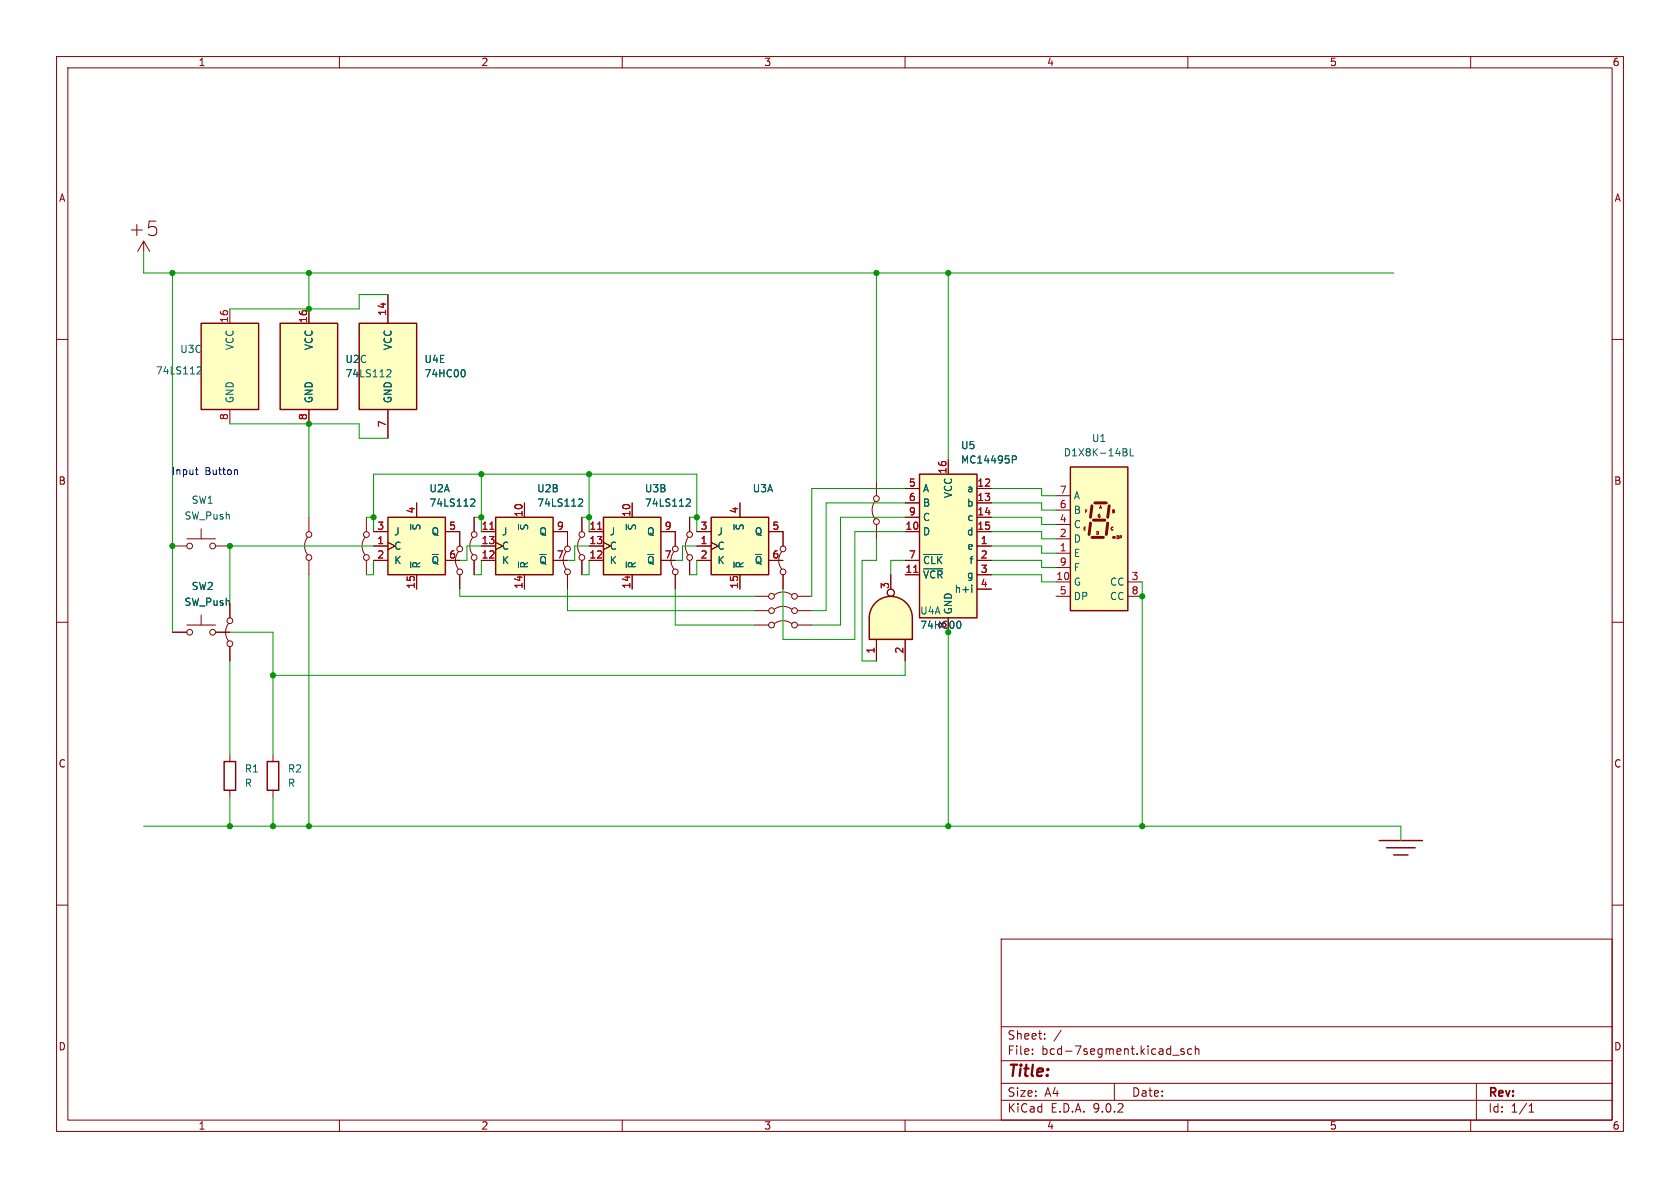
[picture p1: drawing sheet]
<svg xmlns="http://www.w3.org/2000/svg" width="297mm" height="210mm" viewBox="0 0 297 210" stroke-linecap="round" stroke-linejoin="round" font-family="sans-serif">
<g fill="none" stroke="#840000" stroke-width=".18">
<path d="M10 10h277v190h-277zM12 12h273v186h-273zM60 10v2M110 10v2M160 10v2M210 10v2M260 10v2M10 60h2M285 60h2M10 110h2M285 110h2M10 160h2"/>
<path d="M177 166h108v32h-108zM285 160h2M60 198v2M110 198v2M160 198v2M177 194.5h108M177 191.5h108M177 187.5h108M177 181.5h108M182.5 186.3v.1M182.5 185.5v.1M184.7 183.6v.1"/>
<path d="M184.7 182.8v.1M187.6 182.1l-1.3 2M197 191.5v3M207.3 186.5h1.2M209.3 185.5l-.3-.1-.3 .2 .1 .2 .5 .2v.3h-.6M210 198v2M210.7 185.5l-.5-.1-.2 .3v.4l.1 .2h.6M211.3 185.5l.2-.1 .4 .1 .1 .9M211.3 184.9v1.5M260 198v2M261 191.5v6.5M270.3 196.6h.9"/>
<path d="M270.3 195.5l.4-.4v1.5"/>
</g>
<path d="M49.5 57.2h10.2v15.2h-10.2z" fill="#ffffc2"/>
<path d="M49.5 57.2h10.2v15.2h-10.2zM243.8 148.6h7.7M245.1 149.9h5.1M246.4 151.1h2.5" fill="none" stroke="#840000" stroke-width=".25"/>
<path d="M54.6 54.6v2.6M54.6 72.4v2.5" fill="none" stroke="#840000" stroke-width=".18"/>
<path d="M68.6 65.3l.4 .1 .1 .3-.8 .9h.8" fill="none" stroke="#006464" stroke-width=".18"/>
<path d="M189.2 82.6h10.2v25.4h-10.2z" fill="#ffffc2"/>
<path d="M189.2 82.6h10.2v25.4h-10.2z" fill="none" stroke="#840000" stroke-width=".25"/>
<path d="M192.8 92.5l-.3 2M193 89.4l-.2 2M193 95h2.1M193.3 91.9h2M193.5 88.9h2.1M195.8 92.5l-.2 2M196.1 89.4l-.3 2" fill="none" stroke="#840000" stroke-width=".51"/>
<circle cx="196.8" cy="95" r=".25" fill="#840000"/>
<g fill="none" stroke="#840000" stroke-width=".18">
<path d="M30.5 96.5h2.5M33 95.3h5.1M35.6 93.5v1.8M38.1 96.5h2.5M154.7 88.6a2.54 2.54 0 0 0 0 3.1M154.9 85.1v2.5M154.9 92.7v2.6M186.7 90.2h2.5M186.7 87.6h2.5M186.7 92.7h2.5M186.7 95.3h2.5M186.7 97.8h2.5"/>
<path d="M191.9 93.2h-.2v.5M192.2 90.1h-.3v.6M194.1 94h-.2v.5M194.4 89.9l.2-.5 .1 .5M196.9 90.2l-.2-.1v.6M197.7 94.7h-.2v.5M198.2 94.7h-.2v.5M30.5 111.8h2.5M33 110.5h5.1M35.6 108.7v1.8M38.1 111.8h2.5M186.7 100.3h2.5"/>
<path d="M186.7 102.9h2.5M186.7 105.4h2.5M199.4 102.9h2.5M199.4 105.4h2.5M40.6 133.4v1.2M40.6 139.7v1.3"/>
<circle cx="33.5" cy="96.5" r=".51"/>
<circle cx="37.6" cy="96.5" r=".51"/>
<circle cx="154.9" cy="88.1" r=".51"/>
<circle cx="154.9" cy="92.2" r=".51"/>
<circle cx="33.5" cy="111.8" r=".51"/>
<circle cx="37.6" cy="111.8" r=".51"/>
</g>
<path d="M198.5 79.3l.6 .1 .1 .3-.2 .2M198.5 79.9h.5M199 79.9l.3 .3-.1 .3-.7 .1M199.8 79.3v1.3h.6" fill="none" stroke="#006464" stroke-width=".18"/>
<path d="M39.6 134.6h2.1v5.1h-2.1z" fill="none" stroke="#840000" stroke-width=".25"/>
<path d="M125.7 91.4h10.2v10.2h-10.2z" fill="#ffffc2"/>
<path d="M125.7 91.4h10.2v10.2h-10.2z" fill="none" stroke="#840000" stroke-width=".25"/>
<path d="M123.2 94h2.5M123.2 96.5h2.5M123.2 99.1h2.5M125.7 95.9l1.3 .6-1.3 .7M130.8 88.9v2.5M135.9 94h2.5M135.9 99.1h2.5M130.8 101.6v2.5" fill="none" stroke="#840000" stroke-width=".18"/>
<path d="M129.8 99.3v1.1" fill="none" stroke="#006464" stroke-width=".18"/>
<path d="M63.5 57.2h10.2v15.2h-10.2z" fill="#ffffc2"/>
<path d="M63.5 57.2h10.2v15.2h-10.2zM47.2 134.6h2.1v5.1h-2.1z" fill="none" stroke="#840000" stroke-width=".25"/>
<g fill="none" stroke="#840000" stroke-width=".18">
<path d="M68.6 52.1v5.1M68.6 72.4v5.1M100.1 97.5a2.54 2.54 0 0 0 0 3.1M100.3 94v2.5M121.7 95a2.54 2.54 0 0 0 0 3M121.9 91.4v2.6M121.9 99.1v2.5M40.4 110.2a2.54 2.54 0 0 0 0 3.1M40.6 106.7v2.5M40.6 114.3v2.5M100.3 101.6v2.5M48.3 133.4v1.2"/>
<path d="M48.3 139.7v1.3"/>
<circle cx="100.3" cy="97" r=".51"/>
<circle cx="121.9" cy="98.6" r=".51"/>
<circle cx="121.9" cy="94.5" r=".51"/>
<circle cx="40.6" cy="113.8" r=".51"/>
<circle cx="40.6" cy="109.7" r=".51"/>
<circle cx="100.3" cy="101.1" r=".51"/>
</g>
<path d="M81.9 65.3a.79 .79 0 0 1 0 1.3" fill="none" stroke="#006464" stroke-width=".18"/>
<path d="M154.8 106.6a3.8 3.8 0 0 1 4.1-.9 3.8 3.8 0 0 1 2.4 3.5h-7.6a3.8 3.8 0 0 1 1.1-2.6z" fill="#ffffc2" stroke="#ffffc2" stroke-width=".18"/>
<path d="M153.7 109.2h7.6v3.8h-7.6z" fill="#ffffc2"/>
<path d="M154.8 106.6a3.8 3.8 0 0 1 4.1-.9 3.8 3.8 0 0 1 2.4 3.5v3.8h-7.6v-3.8a3.8 3.8 0 0 1 1.1-2.6z" fill="none" stroke="#840000" stroke-width=".25"/>
<g fill="none" stroke="#840000" stroke-width=".18">
<path d="M154.9 113v3.8M157.5 101.6v2.5M160 113v3.8"/>
<circle cx="157.5" cy="104.8" r=".63"/>
</g>
<path d="M169.6 109.8a.79 .79 0 0 1 0 1.3" fill="none" stroke="#006464" stroke-width=".18"/>
<path d="M106.7 91.4h10.1v10.2h-10.1z" fill="#ffffc2"/>
<path d="M106.7 91.4h10.1v10.2h-10.1z" fill="none" stroke="#840000" stroke-width=".25"/>
<g fill="none" stroke="#840000" stroke-width=".18">
<path d="M104.1 94h2.6M104.1 96.5h2.6M104.1 99.1h2.6M106.7 95.9l1.2 .6-1.2 .7M111.8 88.9v2.5M116.8 94h2.6v2.5M116.8 99.1h2.6M119.1 97.5a2.54 2.54 0 0 0 0 3.1M138.2 97.5a2.54 2.54 0 0 0 0 3.1M138.4 94v2.5M111.8 101.6v2.5M119.4 101.6v2.5"/>
<path d="M133.3 108h2.6M136.9 107.7a2.54 2.54 0 0 1 3.1 0M138.4 101.6v2.5M141 108h2.5"/>
<circle cx="119.4" cy="97" r=".51"/>
<circle cx="138.4" cy="97" r=".51"/>
<circle cx="119.4" cy="101.1" r=".51"/>
<circle cx="136.4" cy="108" r=".51"/>
<circle cx="138.4" cy="101.1" r=".51"/>
<circle cx="140.5" cy="108" r=".51"/>
</g>
<path d="M105.7 93.6h.7" fill="none" stroke="#a90000" stroke-width=".18"/>
<path d="M110.7 99.3v1.1M121.5 88.2l.4 .1 .2 .3-.8 .9h.8" fill="none" stroke="#006464" stroke-width=".18"/>
<path d="M68.6 91.4h10.1v10.2h-10.1z" fill="#ffffc2"/>
<path d="M68.6 91.4h10.1v10.2h-10.1z" fill="none" stroke="#840000" stroke-width=".25"/>
<g fill="none" stroke="#840000" stroke-width=".18">
<path d="M24.3 44.5l1.1-1.9 1.1 1.9M25.4 42.6v1.9M54.4 95a2.54 2.54 0 0 0 0 3M54.6 91.4v2.6M54.6 99.1v2.5M64.5 95a2.54 2.54 0 0 0 0 3M64.8 91.4v2.6M64.8 99.1v2.5M66 94h2.6M66 96.5h2.6M66 99.1h2.6M68.6 95.9l1.2 .6-1.2 .7"/>
<path d="M73.7 88.9v2.5M78.7 94h2.6v2.5M78.7 99.1h2.6M81 97.5a2.54 2.54 0 0 0 0 3.1M83.6 95a2.54 2.54 0 0 0 0 3M83.8 91.4v2.6M83.8 99.1v2.5M102.6 95a2.54 2.54 0 0 0 0 3M102.9 91.4v2.6M102.9 99.1v2.5M73.7 101.6v2.5M81.3 101.6v2.5"/>
<path d="M133.3 105.4h2.6M136.9 105.2a2.54 2.54 0 0 1 3.1 0M141 105.4h2.5"/>
<circle cx="54.6" cy="98.6" r=".51"/>
<circle cx="54.6" cy="94.5" r=".51"/>
<circle cx="64.8" cy="94.5" r=".51"/>
<circle cx="64.8" cy="98.6" r=".51"/>
<circle cx="81.3" cy="97" r=".51"/>
<circle cx="83.8" cy="94.5" r=".51"/>
<circle cx="83.8" cy="98.6" r=".51"/>
<circle cx="102.9" cy="94.5" r=".51"/>
<circle cx="102.9" cy="98.6" r=".51"/>
<circle cx="81.3" cy="101.1" r=".51"/>
<circle cx="136.4" cy="105.4" r=".51"/>
<circle cx="140.5" cy="105.4" r=".51"/>
</g>
<path d="M72.6 99.3v1.1M83.4 88.2l.4 .1 .2 .3-.8 .9h.8" fill="none" stroke="#006464" stroke-width=".18"/>
<path d="M162.6 83.8h10.1v25.4h-10.1z" fill="#ffffc2"/>
<path d="M162.6 83.8h10.1v25.4h-10.1z" fill="none" stroke="#840000" stroke-width=".25"/>
<g fill="none" stroke="#840000" stroke-width=".18">
<path d="M160 86.4h2.6M160 88.9h2.6M160 91.4h2.6M160 94h2.6M160 99.1h2.6M167.6 81.3v2.5M172.7 86.4h2.6M172.7 88.9h2.6M172.7 91.4h2.6M172.7 94h2.6M172.7 99.1h2.6M172.7 96.5h2.6"/>
<path d="M133.3 110.5h2.6M136.9 110.2a2.54 2.54 0 0 1 3.1 0M141 110.5h2.5M160 101.6h2.6M167.6 109.2v2.6M172.7 101.6h2.6M172.7 104.1h2.6"/>
<circle cx="136.4" cy="110.5" r=".51"/>
<circle cx="140.5" cy="110.5" r=".51"/>
</g>
<path d="M163.3 98h3.3M179 80.6h.4l.3 .2-.1 .4-.6 .1M163.3 100.6h3.4M171.8 103.4v.2M171.8 103.9v.8" fill="none" stroke="#006464" stroke-width=".18"/>
<path d="M161.5 101.2h.8" fill="none" stroke="#a90000" stroke-width=".18"/>
<path d="M87.6 91.4h10.2v10.2h-10.2z" fill="#ffffc2"/>
<path d="M87.6 91.4h10.2v10.2h-10.2z" fill="none" stroke="#840000" stroke-width=".25"/>
<path d="M85.1 94h2.5M85.1 96.5h2.5M85.1 99.1h2.5M87.6 95.9l1.3 .6-1.3 .7M92.7 88.9v2.5M97.8 94h2.5M97.8 99.1h2.5M92.7 101.6v2.5" fill="none" stroke="#840000" stroke-width=".18"/>
<path d="M86.6 93.6h.7" fill="none" stroke="#a90000" stroke-width=".18"/>
<path d="M91.7 99.3v1.1M102.5 88.2l.4 .1 .1 .3-.8 .9h.8" fill="none" stroke="#006464" stroke-width=".18"/>
<path d="M35.6 57.2h10.1v15.2h-10.1z" fill="#ffffc2"/>
<path d="M35.6 57.2h10.1v15.2h-10.1z" fill="none" stroke="#840000" stroke-width=".25"/>
<g fill="none" stroke="#840000" stroke-width=".18">
<path d="M40.6 54.6v2.6M54.6 54.6v2.6M68.6 52.1v5.1M40.6 72.4v2.5M54.6 72.4v2.5M68.6 72.4v5.1M66 94h2.6M66 96.5h2.6M66 99.1h2.6M68.6 95.9l1.2 .6-1.2 .7M73.7 88.9v2.5M78.7 94h2.6v2.5"/>
<path d="M78.7 99.1h2.6M83.8 91.4v2.6M83.8 99.1v2.5M85.1 94h2.5M85.1 96.5h2.5M85.1 99.1h2.5M87.6 95.9l1.3 .6-1.3 .7M92.7 88.9v2.5M97.8 94h2.5v2.5M97.8 99.1h2.5M102.9 91.4v2.6M102.9 99.1v2.5"/>
<path d="M104.1 94h2.6M104.1 96.5h2.6M104.1 99.1h2.6M106.7 95.9l1.2 .6-1.2 .7M111.8 88.9v2.5M116.8 94h2.6v2.5M116.8 99.1h2.6M121.9 91.4v2.6M121.9 99.1v2.5M123.2 94h2.5M123.2 96.5h2.5M123.2 99.1h2.5"/>
<path d="M125.7 95.9l1.3 .6-1.3 .7M130.8 88.9v2.5M135.9 94h2.5v2.5M135.9 99.1h2.5M160 94h2.6M160 99.1h2.6M160 86.4h2.6M160 88.9h2.6M160 91.4h2.6M167.6 81.3v2.5M172.7 94h2.6M172.7 96.5h2.6"/>
<path d="M172.7 99.1h2.6M172.7 86.4h2.6M172.7 88.9h2.6M172.7 91.4h2.6M30.5 111.8h2.5M38.1 111.8h2.5M40.6 106.7v2.5M40.6 114.3v2.5M73.7 101.6v2.5M81.3 101.6v2.5M92.7 101.6v2.5M100.3 101.6v2.5"/>
<path d="M111.8 101.6v2.5M119.4 101.6v2.5M130.8 101.6v2.5M138.4 101.6v2.5M154.9 113v3.8M157.5 101.6v2.5M160 101.6h2.6M160 113v3.8M167.6 109.2v2.6M172.7 101.6h2.6M172.7 104.1h2.6"/>
<circle cx="157.5" cy="104.8" r=".63"/>
</g>
<g fill="none" stroke="#006464" stroke-width=".18">
<path d="M35 64.8l.5 .1 .1 .3-.8 .9h.8M68.6 65.3l.4 .1 .1 .3-.8 .9h.8M81.9 65.3a.79 .79 0 0 1 0 1.3M72.6 99.3v1.1M83.4 88.2l.4 .1 .2 .3-.8 .9h.8M91.7 99.3v1.1M102.5 88.2l.4 .1 .1 .3-.8 .9h.8M110.7 99.3v1.1M121.5 88.2l.4 .1 .2 .3-.8 .9h.8M129.8 99.3v1.1M163.3 98h3.3M179 80.6h.4l.3 .2-.1 .4-.6 .1"/>
<path d="M163.3 100.6h3.4M169.6 109.8a.79 .79 0 0 1 0 1.3M171.8 103.4v.2M171.8 103.9v.8"/>
</g>
<g fill="none" stroke="#009600" stroke-width=".18">
<path d="M25.4 44.5v3.8h221M30.5 48.3v63.5M54.6 48.3v6.3M68.6 52.1h-5.1v2.5h-22.9M154.9 48.3v36.8M167.6 48.3v33M40.6 74.9h22.9v2.6h5.1M54.6 74.9v16.5M64.8 91.4h1.2M66 99.1v2.5h-1.2M66 94v-10.2h57.2v10.2M66 96.5h-25.4v10.2"/>
<path d="M83.8 91.4h1.3M85.1 99.1v2.5h-1.3M85.1 96.5h-2.6v2.6h-1.2M85.1 83.8v10.2M102.9 91.4h1.2M104.1 99.1v2.5h-1.2M104.1 96.5h-2.5v2.6h-1.3M104.1 83.8v10.2M121.9 91.4h1.3M123.2 99.1v2.5h-1.3M123.2 96.5h-2.6v2.6h-1.2M154.9 95.3v3.8h-2.5v17.7h2.5"/>
<path d="M160 99.1h-2.5v2.5M160 91.4h-11.4v19.1h-5.1M160 86.4h-16.5v19M160 88.9h-14v19.1h-2.5M160 94h-8.9v19h-12.7v-8.9M175.3 99.1h8.8v1.2h2.6M175.3 91.4h8.8v1.3h2.6M175.3 86.4h8.8v1.2h2.6M175.3 88.9h8.8v1.3h2.6M175.3 94h8.8v1.3h2.6M175.3 96.5h8.8v1.3h2.6M40.6 116.8v16.6"/>
<path d="M40.6 111.8h7.7v21.6M54.6 101.6v44.5M81.3 104.1v1.3h52M100.3 104.1v3.9h33M119.4 104.1v6.4h13.9M160 116.8v2.6h-111.7M167.6 109.2v36.9M175.3 101.6h8.8v1.3h2.6M201.9 102.9v43.2M25.4 146.1h222.2v2.5M40.6 141v5.1M48.3 141v5.1"/>
</g>
<path d="M34.5 83h.5M34.7 83.7l.3 .2M41.8 83l.2 .2v.7" fill="none" stroke="#0000c2" stroke-width=".18"/>
<path d="M86.6 93.6h.7M105.7 93.6h.7M161.5 101.2h.8" fill="none" stroke="#a90000" stroke-width=".18"/>
<g fill="#009600" stroke="#009600" stroke-width=".18">
<circle cx="54.6" cy="54.6" r=".46"/>
<circle cx="54.6" cy="74.9" r=".46"/>
<circle cx="54.6" cy="48.3" r=".46"/>
<circle cx="30.5" cy="48.3" r=".46"/>
<circle cx="40.6" cy="96.5" r=".46"/>
<circle cx="30.5" cy="96.5" r=".46"/>
<circle cx="48.3" cy="146.1" r=".46"/>
<circle cx="40.6" cy="146.1" r=".46"/>
<circle cx="48.3" cy="119.4" r=".46"/>
<circle cx="54.6" cy="146.1" r=".46"/>
<circle cx="104.1" cy="91.4" r=".46"/>
<circle cx="123.2" cy="91.4" r=".46"/>
<circle cx="167.6" cy="111.8" r=".46"/>
<circle cx="167.6" cy="146.1" r=".46"/>
<circle cx="201.9" cy="105.4" r=".46"/>
<circle cx="201.9" cy="146.1" r=".46"/>
<circle cx="167.6" cy="48.3" r=".46"/>
<circle cx="66" cy="91.4" r=".46"/>
<circle cx="154.9" cy="48.3" r=".46"/>
<circle cx="85.1" cy="83.8" r=".46"/>
<circle cx="104.1" cy="83.8" r=".46"/>
<circle cx="85.1" cy="91.4" r=".46"/>
</g>
<text font-size="3.5" fill="#840000" x="22.6" y="42">+5</text>
<text font-size="2.8" fill="#840000" x="178" y="190.9">Title:</text>
<g font-size="2.1" fill="#840000">
<text x="178" y="184">Sheet:</text>
<text x="178" y="186.7">File:</text>
<text x="184.1" y="186.7">bcd-7segment.kicad_sch</text>
<text x="178" y="196.9">KiCad</text>
<text x="178" y="194.1">Size:</text>
<text x="184.7" y="194.1">A4</text>
<text x="185.7" y="196.9">E.D.A.</text>
<text x="193.3" y="196.9">9.0.2</text>
<text x="200" y="194.1">Date:</text>
<text x="263" y="194.3">Rev:</text>
<text x="263" y="196.9">Id:</text>
<text x="267.1" y="196.9">1/1</text>
</g>
<g font-size="1.8" fill="#840000">
<text x="35" y="11.9">1</text>
<text x="85" y="11.9">2</text>
<text x="135" y="11.9">3</text>
<text x="185" y="11.9">4</text>
<text x="235" y="11.9">5</text>
<text x="285" y="11.9">6</text>
<text x="10.3" y="35.9">A</text>
<text x="285.3" y="35.9">A</text>
<text x="10.3" y="85.9">B</text>
<text x="285.3" y="85.9">B</text>
<text x="10.3" y="135.9">C</text>
<text x="285.3" y="135.9">C</text>
<text x="10.3" y="185.9">D</text>
<text x="285.3" y="185.9">D</text>
<text x="35" y="199.9">1</text>
<text x="85" y="199.9">2</text>
<text x="135" y="199.9">3</text>
<text x="185" y="199.9">4</text>
<text x="235" y="199.9">5</text>
<text x="285" y="199.9">6</text>
</g>
<g font-size="1.8" fill="#a90000">
<text x="40.4" y="57.2" transform="rotate(-90 40.4 57.2)">16</text>
<text x="54.4" y="57.2" transform="rotate(-90 54.4 57.2)">16</text>
<text x="68.3" y="55.9" transform="rotate(-90 68.3 55.9)">14</text>
<text x="40.4" y="74.4" transform="rotate(-90 40.4 74.4)">8</text>
<text x="54.4" y="74.4" transform="rotate(-90 54.4 74.4)">8</text>
<text x="68.3" y="75.6" transform="rotate(-90 68.3 75.6)">7</text>
<text x="167.4" y="83.9" transform="rotate(-90 167.4 83.9)">16</text>
<text x="160.6" y="86.1">5</text>
<text x="160.6" y="88.6">6</text>
<text x="172.7" y="86.1">12</text>
<text x="172.7" y="88.6">13</text>
<text x="187.3" y="87.4">7</text>
<text x="187.3" y="89.9">6</text>
<text x="66.6" y="93.7">3</text>
<text x="73.4" y="90.9" transform="rotate(-90 73.4 90.9)">4</text>
<text x="79.3" y="93.7">5</text>
<text x="85" y="93.7">11</text>
<text x="92.5" y="91.5" transform="rotate(-90 92.5 91.5)">10</text>
<text x="98.4" y="93.7">9</text>
<text x="104.1" y="93.7">11</text>
<text x="111.5" y="91.5" transform="rotate(-90 111.5 91.5)">10</text>
<text x="117.4" y="93.7">9</text>
<text x="123.8" y="93.7">3</text>
<text x="130.6" y="90.9" transform="rotate(-90 130.6 90.9)">4</text>
<text x="136.5" y="93.7">5</text>
<text x="160" y="93.7">10</text>
<text x="160.6" y="91.2">9</text>
<text x="172.7" y="91.2">14</text>
<text x="172.7" y="93.7">15</text>
<text x="187.3" y="92.5">4</text>
<text x="187.3" y="95">2</text>
<text x="66.6" y="96.3">1</text>
<text x="66.6" y="98.8">2</text>
<text x="79.3" y="98.8">6</text>
<text x="85" y="96.3">13</text>
<text x="85" y="98.8">12</text>
<text x="98.4" y="98.8">7</text>
<text x="104.1" y="96.3">13</text>
<text x="104.1" y="98.8">12</text>
<text x="117.4" y="98.8">7</text>
<text x="123.8" y="96.3">1</text>
<text x="123.8" y="98.8">2</text>
<text x="136.5" y="98.8">6</text>
<text x="160" y="101.3">11</text>
<text x="160.6" y="98.8">7</text>
<text x="173.3" y="96.3">1</text>
<text x="173.3" y="98.8">2</text>
<text x="173.3" y="101.3">3</text>
<text x="187.3" y="97.5">1</text>
<text x="187.3" y="100.1">9</text>
<text x="73.4" y="104.2" transform="rotate(-90 73.4 104.2)">15</text>
<text x="92.5" y="104.2" transform="rotate(-90 92.5 104.2)">14</text>
<text x="111.5" y="104.2" transform="rotate(-90 111.5 104.2)">14</text>
<text x="130.6" y="104.2" transform="rotate(-90 130.6 104.2)">15</text>
<text x="157.2" y="104.2" transform="rotate(-90 157.2 104.2)">3</text>
<text x="173.3" y="103.9">4</text>
<text x="186.6" y="102.6">10</text>
<text x="187.3" y="105.2">5</text>
<text x="200" y="102.6">3</text>
<text x="200" y="105.2">8</text>
<text x="154.7" y="115.6" transform="rotate(-90 154.7 115.6)">1</text>
<text x="159.8" y="115.6" transform="rotate(-90 159.8 115.6)">2</text>
</g>
<g font-size="1.8" fill="#006464">
<text x="31.8" y="62.6">U3C</text>
<text x="41.5" y="62" transform="rotate(-90 41.5 62)">VCC</text>
<text x="55.5" y="62" transform="rotate(-90 55.5 62)">VCC</text>
<text x="61" y="64.4">U2C</text>
<text x="69.4" y="62" transform="rotate(-90 69.4 62)">VCC</text>
<text x="74.9" y="64.4">U4E</text>
<text x="27.4" y="66.4">74LS112</text>
<text x="41.5" y="71.4" transform="rotate(-90 41.5 71.4)">GND</text>
<text x="55.5" y="71.4" transform="rotate(-90 55.5 71.4)">GND</text>
<text x="61" y="66.9">74LS112</text>
<text x="69.4" y="71.4" transform="rotate(-90 69.4 71.4)">GND</text>
<text x="74.9" y="66.9">74HC00</text>
<text x="169.8" y="82.1">MC14495P</text>
<text x="169.8" y="79.6">U5</text>
<text x="188" y="80.9">D1X8K-14BL</text>
<text x="192.9" y="78.3">U1</text>
<text x="33.8" y="89.3">SW1</text>
<text x="75.8" y="89.8">74LS112</text>
<text x="75.8" y="87.2">U2A</text>
<text x="94.9" y="89.8">74LS112</text>
<text x="94.9" y="87.2">U2B</text>
<text x="113.9" y="89.8">74LS112</text>
<text x="113.9" y="87.2">U3B</text>
<text x="133" y="87.2">U3A</text>
<text x="163.1" y="87.2">A</text>
<text x="163.1" y="89.8">B</text>
<text x="168.5" y="88.2" transform="rotate(-90 168.5 88.2)">VCC</text>
<text x="170.9" y="87.2">a</text>
<text x="170.9" y="89.8">b</text>
<text x="189.7" y="88.5">A</text>
<text x="32.5" y="92">SW_Push</text>
<text x="69.6" y="94.8">J</text>
<text x="74.5" y="93.9" transform="rotate(-90 74.5 93.9)">~{S}</text>
<text x="76.2" y="94.8">Q</text>
<text x="88.6" y="94.8">J</text>
<text x="93.6" y="93.9" transform="rotate(-90 93.6 93.9)">~{S}</text>
<text x="95.2" y="94.8">Q</text>
<text x="107.7" y="94.8">J</text>
<text x="112.6" y="93.9" transform="rotate(-90 112.6 93.9)">~{S}</text>
<text x="114.3" y="94.8">Q</text>
<text x="126.7" y="94.8">J</text>
<text x="131.7" y="93.9" transform="rotate(-90 131.7 93.9)">~{S}</text>
<text x="133.3" y="94.8">Q</text>
<text x="163.1" y="92.3">C</text>
<text x="163.1" y="94.8">D</text>
<text x="170.9" y="94.8">d</text>
<text x="170.9" y="92.3">c</text>
<text x="189.7" y="91">B</text>
<text x="189.7" y="93.6">C</text>
<text x="69.6" y="97.4">C</text>
<text x="69.6" y="99.9">K</text>
<text x="74.5" y="100.6" transform="rotate(-90 74.5 100.6)">~{R}</text>
<text x="76.2" y="99.9">~{Q}</text>
<text x="88.6" y="97.4">C</text>
<text x="88.6" y="99.9">K</text>
<text x="93.6" y="100.6" transform="rotate(-90 93.6 100.6)">~{R}</text>
<text x="95.2" y="99.9">~{Q}</text>
<text x="107.7" y="97.4">C</text>
<text x="107.7" y="99.9">K</text>
<text x="112.6" y="100.6" transform="rotate(-90 112.6 100.6)">~{R}</text>
<text x="114.3" y="99.9">~{Q}</text>
<text x="126.7" y="97.4">C</text>
<text x="126.7" y="99.9">K</text>
<text x="131.7" y="100.6" transform="rotate(-90 131.7 100.6)">~{R}</text>
<text x="133.3" y="99.9">~{Q}</text>
<text x="163.1" y="99.9">~{CLK}</text>
<text x="170.9" y="97.4">e</text>
<text x="171.3" y="99.9">f</text>
<text x="189.7" y="96.1">D</text>
<text x="189.7" y="98.7">E</text>
<text x="189.7" y="101.2">F</text>
<text x="32.5" y="107.3">SW_Push</text>
<text x="33.8" y="104.5">SW2</text>
<text x="163.1" y="102.5">~{VCR}</text>
<text x="168.7" y="105">h+i</text>
<text x="170.9" y="102.5">g</text>
<text x="189.7" y="103.7">G</text>
<text x="189.7" y="106.3">DP</text>
<text x="196.1" y="103.7">CC</text>
<text x="196.1" y="106.3">CC</text>
<text x="162.6" y="111.4">74HC00</text>
<text x="162.6" y="108.8">U4A</text>
<text x="167.4" y="111.2" transform="rotate(-90 167.4 111.2)">8</text>
<text x="168.5" y="108.7" transform="rotate(-90 168.5 108.7)">GND</text>
<text x="43.2" y="136.8">R1</text>
<text x="50.8" y="136.8">R2</text>
<text x="43.2" y="139.3">R</text>
<text x="50.8" y="139.3">R</text>
</g>
<g font-size="1.8" fill="#0000c2">
<text x="30.3" y="84.2">Input</text>
<text x="36.2" y="84.2">Button</text>
</g>
<g font-size=".7" fill="#840000">
<text x="191.4" y="94">E</text>
<text x="191.6" y="90.9">F</text>
<text x="193.6" y="94.7">D</text>
<text x="193.9" y="91.7">G</text>
<text x="194.2" y="90.1">A</text>
<text x="196.2" y="94">C</text>
<text x="196.4" y="90.9">B</text>
<text x="197.2" y="95.5">DP</text>
</g>
</svg>
